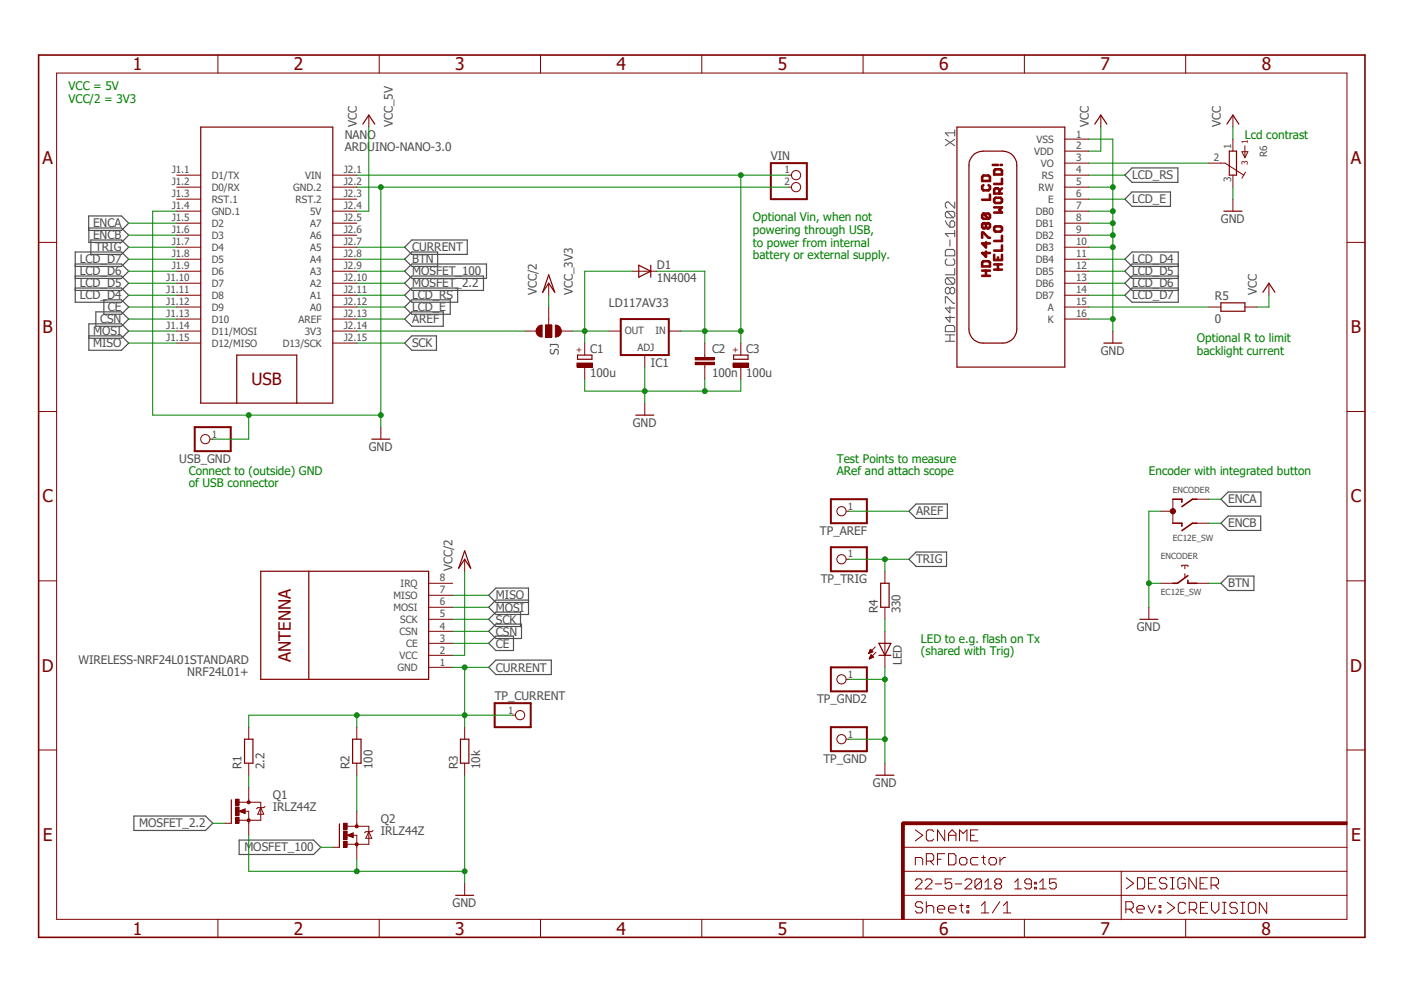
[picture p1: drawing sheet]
<svg xmlns="http://www.w3.org/2000/svg" width="297mm" height="210mm" viewBox="0 0 297 210" stroke-linecap="round" stroke-linejoin="round" font-family="sans-serif">
<path d="M7.9 11.3l281.2 187.3M289.1 11.3l-281.2 187.3" fill="none" stroke="#fff" stroke-width=".21"/>
<g fill="none" stroke="#505050" stroke-width=".21">
<path d="M200 29.5l2 1.3M202 27.5v1.3M202 29.5l-2 1.3M202 28.1h-2l.6 .7M200 46.7l.3 .7 .7 .6M200.3 44.7h1.3l.4 .3v.7l-.4 .4M200.3 52.7h1.3l.4 .4v1h-2v-1zM200.3 54.7l-.3 .4v.7l.3 .3h1.3l.4-.3v-.7l-.4-.4M200.3 58.8h1.3l.4 .3v.7l-.4 .3M200.3 44.7l-.3 .3v.7l.3 .4h1.3M200.3 58.8l-.3 .3v.7l.3 .3h1.3M200.3 58.8l1.3 1.3"/>
<path d="M200.3 44.7l1.3 1.4M201 50.7v1.4M201.3 46.7h.3l.4 .3v.7l-.4 .3h-.6v-1zM202 42.7v1.3l-1.4-1.3h-.3l-.3 .3v.7l.3 .3M202 48.7v1.4M202 56.8v1.3h-2M202 49.4h-2l.6 .7M200 72.2h2M200 70.8h2M200 64.1v-1.3h.3l1.3 1.3h.4M200.3 68.8h1.3l.4 .4v.9h-2v-.9zM201 61.1v.7"/>
<path d="M201 64.8v1.4l-1-1h2M201 66.8v1.4l-1-1.1h2M201 70.8v1.4M201 61.1l.3-.3h.3l.4 .3v.7l-.4 .3h-.3l-.3-.3M201 61.1l-.4-.3h-.3l-.3 .3v.7l.3 .3h.3l.4-.3"/>
</g>
<g fill="none" stroke="#505050" stroke-width=".25">
<path d="M238 37l1.5-1.5h9.7v3.1h-9.7zM15.9 58.4h9.8l1.5 1.5-1.5 1.5h-9.8M15.9 55.8h9.8l1.5 1.6-1.5 1.5h-9.8M15.9 56.3h9.8l1.5-1.5-1.5-1.5h-9.8v10.6h9.8l1.5-1.5-1.5-1.5h-9.8M18.8 48.2h6.9l1.5 1.5-1.5 1.6h-6.9v-5.6h6.9l1.5 1.5-1.5 1.5h-6.9M19.2 50.8h6.5l1.5 1.5-1.5 1.5h-6.5zM85.6 59.9l1.5-1.5h15.2v3h-15.2zM85.6 57.4l1.5-1.6h15.8v3.1h-15.8zM85.6 52.3l1.5-1.5h11.7v3h-11.7zM85.6 54.8l1.5-1.5h5.5v3h-5.5zM238 42.1l1.5-1.5h8.1v3h-8.1zM249.3 58.4h-9.8l-1.5 1.5 1.5 1.5h9.8"/>
<path d="M249.3 55.8h-9.8l-1.5 1.6 1.5 1.5h9.8M249.3 56.3h-9.8l-1.5-1.5 1.5-1.5h9.8v10.6h-9.8l-1.5-1.5 1.5-1.5h9.8M18.8 71h6.9l1.5 1.6-1.5 1.5h-6.9v-5.6h6.9l1.5 1.5-1.5 1.5h-6.9M20.3 66h5.4l1.5 1.5-1.5 1.5h-5.4zM22 63.4h3.7l1.5 1.5-1.5 1.6h-3.7zM85.6 64.9l1.5-1.5h8.1v3.1h-8.1zM85.6 67.5l1.5-1.5h6.7v3h-6.7zM85.6 72.6l1.5-1.6h5.2v3.1h-5.2zM85.6 62.4l1.5-1.5h9.7v3h-9.7zM192.3 118.3l1.5-1.5h6.4v3h-6.4zM192.3 108.1l1.5-1.5h6.6v3h-6.6zM258.3 105.6l1.5-1.5h6.9v3h-6.9z"/>
<path d="M258.3 110.7l1.5-1.6h6.9v3.1h-6.9zM103.4 136.1l1.5-1.6h3.7v3.1h-3.7zM103.4 133.5l1.5-1.5h5.4v3h-5.4zM103.4 131l1.5-1.5h5.2v3h-5.2zM111.8 126.9h-6.9l-1.5 1.5 1.5 1.6h6.9v-5.6h-6.9l-1.5 1.5 1.5 1.5h6.9M258.3 123.4l1.5-1.6h5.5v3.1h-5.5zM103.4 141.1l1.5-1.5h11.7v3.1h-11.7zM28.3 172.6h15.2l1.5 1.5-1.5 1.5h-15.2zM50.6 177.7h15.7l1.6 1.5-1.6 1.5h-15.7z"/>
</g>
<path d="M190.7 174.1h.6v20.3h-.6z" fill-rule="evenodd" fill="#800000"/>
<path d="M190.7 174.1h.6v20.3h-.6z" fill="none" stroke="#800000" stroke-width=".21"/>
<path d="M191 173.8h93.9v.6h-93.9z" fill-rule="evenodd" fill="#800000"/>
<g fill="none" stroke="#800000" stroke-width=".21">
<path d="M12 15.5h272.9v178.9h-272.9zM46.1 11.6v3.9M80.2 11.6v3.9M114.3 11.6v3.9M148.5 11.6v3.9M182.6 11.6v3.9M216.7 11.6v3.9M250.8 11.6v3.9M37.4 37h5.1M37.4 39.6h5.1M70.4 37h5.1M70.4 39.6h5.1"/>
<path d="M78 24.3v2.6M225.3 37h5M225.3 39.6h5M225.3 34.5h5M225.3 32h5M225.3 29.4h5M8.2 51.3h3.8M37.4 42.1h5.1M37.4 44.7h5.1M37.4 47.2h5.1M37.4 49.7h5.1M37.4 52.3h5.1"/>
<path d="M37.4 54.8h5.1M37.4 57.4h5.1M37.4 59.9h5.1M70.4 42.1h5.1M70.4 44.7h5.1M70.4 47.2h5.1M70.4 49.7h5.1M70.4 52.3h5.1M70.4 54.8h5.1M70.4 57.4h5.1M70.4 59.9h5.1M225.3 42.1h5"/>
<path d="M225.3 44.7h5M225.3 47.2h5M225.3 49.7h5M225.3 52.3h5M225.3 54.8h5M225.3 57.4h5M225.3 59.9h5M284.9 51.3h3.9M37.4 62.4h5.1M37.4 64.9h5.1M37.4 67.5h5.1M37.4 70h5.1"/>
<path d="M37.4 72.6h5.1M70.4 62.4h5.1M70.4 64.9h5.1M70.4 67.5h5.1M70.4 70h5.1M70.4 72.6h5.1M225.3 62.4h5M225.3 64.9h5M225.3 67.5h5M8.2 87h3.8M80.6 90.3v2.6M284.9 87h3.9"/>
<path d="M248.1 105.6v5.1M8.2 122.9h3.8M284.9 122.9h3.9M8.2 158.6h3.8M284.9 158.6h3.9M191 173.8h93.9v.6h-93.9zM191 179.2h93.9M193.6 175.5l1.6 1.2-1.6 1.1M197.5 175.9l-.4-.4h-.8l-.3 .4v1.6l.3 .3h.8l.4-.3M199.9 175.5v2.3l-1.6-2.3v2.3M200.7 177.8v-1.5l.7-.8 .8 .8v1.5M200.7 176.7h1.5"/>
<path d="M203 177.8v-2.3l.8 .8 .8-.8v2.3M205.3 176.7h.8M206.9 175.5h-1.6v2.3h1.6M46.1 194.4v3.8M80.2 194.4v3.8M114.3 194.4v3.8M148.5 194.4v3.8M182.6 194.4v3.8M191 189.4h93.9M191 184.3h93.9M193.6 182.9v-1.5h1.2l.4 .3v1.2M193.6 186.2l.4-.3h.7l.3 .3v.4l-1.4 1.4h1.4"/>
<path d="M195.2 191.1l-.4-.4h-.8l-.4 .4v.4l.4 .4h.8l.4 .4v.4l-.4 .4h-.8l-.4-.4M195.7 186.2l.4-.3h.7l.3 .3v.4l-1.4 1.4h1.4M196 182.1h1.1l.4-.4v-.7l-.4-.4h-1.1v2.3M196 190.7v2.4M196 191.9l.3-.4h.8l.4 .4v1.2M196.8 182.1l.7 .8M197.8 186.9h1.4M198.3 192.3h1.6v-.4l-.4-.4h-.8l-.4 .4v.8l.4 .4h.8M198.3 181.7h.8M199.9 180.6h-1.6v2.3M200.7 180.6h1.1l.4 .4v1.5l-.4 .4h-1.1zM200.7 192.3h1.5v-.4l-.4-.4h-.8l-.3 .4v.8l.3 .4h.8"/>
<path d="M201.3 185.9h-1.4v1l.7-.3h.4l.3 .3v.8l-.3 .3h-.7l-.4-.3M202.1 186.9h1.4M203 191.5h.8M203.4 181.4h.8l.4 .3v.8l-.4 .4h-.8l-.4-.4v-.8zM203.4 191.1v1.6l.4 .4M204.1 186.2l.4-.3h.7l.4 .3v.4l-1.5 1.4h1.5M204.6 191.5h.3v.4h-.3zM204.6 192.7h.3v.4h-.3zM206.9 181.4h-1.2l-.4 .3v.8l.4 .4h1.2M207.6 191.5l.8-.8v2.4M207.6 193.1h1.6M207.6 181.4h.8"/>
<path d="M207.6 186.2v1.5l-.3 .3h-.7l-.4-.3M207.6 186.2l-.3-.3h-.7l-.4 .3v1.5M207.6 186.2l-1.4 1.5M208.1 181v1.5l.3 .4M208.4 188h1.4M208.4 186.6l.6-.7v2.1M209.2 181.7l.4-.3h.8l.4 .3v.8l-.4 .4h-.8l-.4-.4zM210.8 186.9l-.4 .4v.4l.4 .3h.7l.4-.3v-.4l-.4-.4M210.8 186.9l-.4-.3v-.4l.4-.3h.7l.4 .3v.4l-.4 .3M210.8 186.9h.7M211.5 190.7l-1.6 2.4M211.5 181.4v1.5"/>
<path d="M212.3 193.1h1.5M212.3 191.5l.8-.8v2.4M212.7 181.4h-.4l-.8 .7M214.7 188h1.4M214.7 186.6l.6-.7v2.1M216.7 194.4v3.8M218.2 186.9h-1.1l-.3-.3v-.4l.3-.3h.7l.4 .3v1.5l-.4 .3h-.7l-.3-.3M218.9 187.7h.3v.3h-.3zM218.9 186.6h.3v.3h-.3zM219.9 188h1.4M219.9 186.6l.7-.7v2.1M223.4 185.9h-1.4v1l.7-.3h.4l.3 .3v.8l-.3 .3h-.7l-.4-.3"/>
<path d="M237.2 184.3v10.2M238.2 192.3h1.2l.3-.4v-.8l-.3-.4h-1.2v2.4M238.3 185.6l1.5 1.2-1.5 1.2M238.9 192.3l.8 .8M240.5 192.3h1.6v-.4l-.4-.4h-.8l-.4 .4v.8l.4 .4h.8M240.6 185.6h1.2l.3 .5v1.5l-.3 .4h-1.2zM242.9 191.5l.7 1.6 .8-1.6M243 186.8h.7M244.5 185.6h-1.5v2.4h1.5M245.2 192.7h.4v.4h-.4zM245.2 191.5h.4v.4h-.4zM246.8 186.1l-.3-.5h-.8l-.4 .5v.3l.4 .4h.8l.3 .4v.4l-.3 .4h-.8l-.4-.4"/>
<path d="M246.9 190.8l1.6 1.2-1.6 1.2M247.6 188h.8M247.6 185.6h.8M248 185.6v2.4M250.7 186.1l-.3-.5h-.8l-.4 .5v1.5l.4 .4h.8l.3-.4v-.8h-.7M250.8 191.2l-.4-.4h-.8l-.3 .4v1.6l.3 .4h.8l.4-.4M250.8 194.4v3.8M251.6 192.4h1.2l.4-.4v-.8l-.4-.4h-1.2v2.4M252.4 192.4l.8 .8M253.1 185.6v2.4l-1.6-2.4v2.4M253.9 186.8h.7M254 192h.7"/>
<path d="M255.4 185.6h-1.5v2.4h1.5M255.5 190.8h-1.5v2.4h1.5M256.2 187.2h1.1l.5-.4v-.7l-.5-.5h-1.1v2.4M256.3 190.8v1.6l.7 .8 .9-.8v-1.6M257 187.2l.8 .8M258.6 190.8h.8M258.6 193.2h.8M259 190.8v2.4M261.7 191.2l-.3-.4h-.8l-.4 .4v.4l.4 .4h.8l.3 .4v.4l-.3 .4h-.8l-.4-.4M262.5 190.8h.8M262.5 193.2h.8M262.9 190.8v2.4"/>
<path d="M264.1 191.2l.4-.4h.8l.3 .4v1.6l-.3 .4h-.8l-.4-.4zM268 190.8v2.4l-1.6-2.4v2.4"/>
</g>
<path d="M192.3 174.1h-1.3v1.3" fill="none" stroke="#800000" stroke-width=".64"/>
<path d="M8.2 11.6h280.6v186.6h-280.6zM248.1 105.6h1.9v.6M248.1 110.7h1.9v.6M253.2 105.6h-.9l-2.3 1.5M253.2 110.7h-.9l-2.3 1.5" fill="none" stroke="#800000" stroke-width=".34"/>
<path d="M42.5 26.9h27.9v58.4h-27.9zM76.8 26.2l1.2-1.9 1.3 1.9M202.4 26.9h22.9v50.7h-22.9zM206.1 32.6l.6-.3 1.2-.3h4.2a2.92 2.92 0 0 1 3 3v34.6a2.92 2.92 0 0 1-3 3h-4.2a2.92 2.92 0 0 1-2.9-3v-34.6a3.2 3.2 0 0 1 1.1-2.4zM50.1 85.3v-10.2h12.7v10.2M78.7 92.9h3.8" fill="none" stroke="#800000" stroke-width=".25"/>
<g fill="none" stroke="#800000" stroke-width=".55">
<path d="M208 37.1h1.1l.3 .3v.9h-1.6v-.9zM208 39.2l-.2 .2v.6l.2 .3h1.1l.3-.3v-.6l-.3-.2M210 34.9h1.1M210.3 36.1l.3-.3h1.1l.3 .3v.8h-1.7zM211.7 34.9h.3M212 37.8v1.1h-1.7M212 39.8l-.6 .6M207.8 58.3h1.6M207.8 57.2h1.6M207.8 50.3v-1.1h.2l1.1 1.1h.3M208 55.2h1.1l.3 .3v.8h-1.6v-.8zM208 45.2h1.1l.3 .3v.5l-.3 .3"/>
<path d="M208 45.2l-.2 .3v.5l.2 .3h1.1M208 45.2l1.1 1.1M208.6 47.5v.5M208.6 51.2v1.1l-.8-.8h1.6M208.6 53.2v1.1l-.8-.8h1.6M208.6 57.2v1.1M208.6 47.5l.3-.3h.2l.3 .3v.5l-.3 .3h-.2l-.3-.3M208.6 47.5l-.3-.3h-.3l-.2 .3v.5l.2 .3h.3l.3-.3M209.4 41.1v1.1h-1.6M210.3 57h1.7M210.3 55.9h1.7M210.3 48.1l.3-.2h1.1l.3 .2v.6l-.3 .3h-1.1l-.3-.3z"/>
<path d="M210.3 53.9v1.1h1.7v-1.1M210.3 43.9h1.7l-.6 .5 .6 .6h-1.7M210.6 41.8h1.1l.3 .3v.6l-.3 .2h-1.1l-.3-.2v-.6zM211.1 54.4v.6M211.1 55.9v1.1M211.4 40.9v-.8l-.3-.3h-.5l-.3 .3v.8h1.7M212 49.9v1.1h-1.7M212 51.9v1.1h-1.7"/>
</g>
<circle cx="248.1" cy="108.1" r=".55" fill="#800000"/>
<g fill="none" stroke="#800000" stroke-width=".21">
<path d="M245.6 108.1h2.5M250 119.8v-.3h1.3v.3M250.7 119.5v.8M253.2 105.6h2.5M253.2 110.7h2.5M90.7 123.4h5.1M90.7 138.6h5.1M90.7 136.1h5.1M90.7 133.5h5.1M90.7 131h5.1M90.7 128.4h5.1M90.7 125.9h5.1"/>
<path d="M245.6 123.4h2.5M250.7 121.3v.8M253.2 123.4h2.5M90.7 141.1h5.1M47.5 174.1h1.4M50.6 169.7h4.6v3.8h-4.6M50.6 171.6l1.3-.5v1zM51.7 171.6h.9v2.5M52.6 169v.7M55.2 170.8l.6 1.4h-1.3zM56 170.6l-.2 .2h-1.3l-.2 .3"/>
<circle cx="248.1" cy="108.1" r=".55"/>
</g>
<path d="M251.3 121.8l-2.2 1.6h-1M251.3 122.7v.7h1.9M51.7 171.3l-.9 .3 .9 .2v-.2h-.2" fill="none" stroke="#800000" stroke-width=".34"/>
<path d="M55.2 120.8h35.5v22.9h-35.5zM65.3 120.8v22.9M48.9 169.2v4.9" fill="none" stroke="#800000" stroke-width=".25"/>
<path d="M52.4 173.3l.2-.2 .2 .2 .2 .2-.2 .2h-.4z" fill-rule="evenodd" fill="#800000"/>
<path d="M52.4 173.3l.2-.2 .2 .2 .2 .2-.2 .2h-.4z" fill="none" stroke="#800000" stroke-width=".21"/>
<path d="M52.4 169.5l.2-.2 .2 .2 .2 .2-.2 .2h-.4z" fill-rule="evenodd" fill="#800000"/>
<path d="M52.4 169.5l.2-.2 .2 .2 .2 .2-.2 .2h-.4z" fill="none" stroke="#800000" stroke-width=".21"/>
<path d="M49.8 172.8h.8v1.3h-.8z" fill-rule="evenodd" fill="#800000"/>
<path d="M49.8 172.8h.8v1.3h-.8z" fill="none" stroke="#800000" stroke-width=".21"/>
<path d="M49.8 169h.8v1.3h-.8z" fill-rule="evenodd" fill="#800000"/>
<path d="M49.8 169h.8v1.3h-.8z" fill="none" stroke="#800000" stroke-width=".21"/>
<path d="M49.8 170.7h.8v1.8h-.8z" fill-rule="evenodd" fill="#800000"/>
<path d="M49.8 170.7h.8v1.8h-.8zM52.6 166.5v2.5M52.6 174.1v2.6M70.4 179.2h1.4M73.4 174.8h4.6v3.8h-4.6M73.4 176.7l1.3-.6v1.1zM74.6 176.7h.9v2.5M75.5 174.1v.7M78 175.9l.7 1.4h-1.3zM78.9 175.6l-.2 .3h-1.3l-.3 .2" fill="none" stroke="#800000" stroke-width=".21"/>
<path d="M71.8 174.2v5" fill="none" stroke="#800000" stroke-width=".25"/>
<path d="M74.6 176.4l-.9 .3 .9 .2v-.2h-.3" fill="none" stroke="#800000" stroke-width=".34"/>
<path d="M75.2 178.4l.3-.2 .2 .2v.4h-.5z" fill-rule="evenodd" fill="#800000"/>
<path d="M75.2 178.4l.3-.2 .2 .2v.4h-.5z" fill="none" stroke="#800000" stroke-width=".21"/>
<path d="M75.2 174.5l.3-.1 .2 .1v.5h-.5z" fill-rule="evenodd" fill="#800000"/>
<path d="M75.2 174.5l.3-.1 .2 .1v.5h-.5z" fill="none" stroke="#800000" stroke-width=".21"/>
<path d="M72.7 177.9h.7v1.3h-.7z" fill-rule="evenodd" fill="#800000"/>
<path d="M72.7 177.9h.7v1.3h-.7z" fill="none" stroke="#800000" stroke-width=".21"/>
<path d="M72.7 174.1h.7v1.3h-.7z" fill-rule="evenodd" fill="#800000"/>
<path d="M72.7 174.1h.7v1.3h-.7z" fill="none" stroke="#800000" stroke-width=".21"/>
<path d="M72.7 175.8h.7v1.7h-.7z" fill-rule="evenodd" fill="#800000"/>
<g fill="none" stroke="#800000" stroke-width=".21">
<path d="M166.9 37h.5M166.9 39.6h.5M232.9 24.3v2.6M260.8 24.3v2.6M116.1 59.9v2.5M260.8 42.1v2.6M268.4 59.9v2.5M128.8 70h2.5M136.4 75.1v2.5M141.5 70h2.5M235.4 70v2.6M255.7 64.9h2.6"/>
<path d="M263.4 64.9h2.5M98.3 118.3v2.5M179 118.3h.6M179 108.1h.6M183.8 138.2h.1M183.8 138.1h.2M183.9 138h.3M183.9 137.9h.5M183.9 139.3h.1M183.9 137.8h.7M183.9 139.2h.2M184 137.7h.5"/>
<path d="M184 139.1h.3M184 137.5h.4M184 139.1h.5M184 139h.7M184.1 137.5h.2M184.1 138.9h.6M184.1 137.4h.1M184.1 138.8h.5M184.1 137.3l.6 .5-.9 .4zM184.1 138.7h.4M184.2 138.6h.2M184.3 138.5l.5 .5-.9 .4z"/>
<path d="M185.2 136.8l-1.4 1.4M185.3 138l-1.4 1.4M187.2 120.8v2.6M187.2 128.4v2.6M187.2 133.5v7.6M243 128.4v2.6M52.6 153.8v2.5M75.5 153.8v2.5M98.3 153.8v2.5M179 143.7h.6M52.6 161.4v2.6M72.7 175.8h.7v1.7h-.7z"/>
<path d="M75.5 161.4v2.6M75.5 171.6v2.5M75.5 179.2v2.5M98.3 161.4v2.6M187.2 161.4v2.6M98.3 186.8v2.6"/>
<circle cx="168.4" cy="39.6" r=".98"/>
<circle cx="168.4" cy="37" r=".98"/>
<circle cx="178" cy="118.3" r=".98"/>
<circle cx="178" cy="108.1" r=".98"/>
<circle cx="178" cy="143.7" r=".98"/>
</g>
<g fill="none" stroke="#800000" stroke-width=".25">
<path d="M231.6 26.2l1.3-1.9 1.2 1.9M259.5 26.2l1.3-1.9 1.3 1.9M116.1 58.1l1.2 3.7-1.2-1.9-1.3 1.9zM258.9 44.7h3.8M233.5 72.6h3.8M258.3 64.1h5.1v1.7h-5.1zM267.2 61.8l1.2-1.9 1.3 1.9M98.3 116.5l1.3 3.7-1.3-1.9-1.3 1.9zM185.9 136.1h2.6l-1.3 2.5zM185.9 138.6h2.6M186.3 123.4h1.8v5h-1.8zM241.1 131h3.8"/>
<path d="M51.7 156.3h1.8v5.1h-1.8zM74.6 156.3h1.8v5.1h-1.8zM97.4 156.3h1.8v5.1h-1.8zM185.3 164h3.8M96.4 189.4h3.8"/>
</g>
<path d="M163.1 34.5h7.6v7.6h-7.6zM131.3 67.5h10.2v7.6h-10.2zM175.8 115.7h7.6v5.1h-7.6zM175.8 105.6h7.6v5.1h-7.6zM175.8 141.1h7.6v5.1h-7.6z" fill="none" stroke="#800000" stroke-width=".42"/>
<path d="M113.8 69.1l.3-.2 .6-.2v2.6a1.25 1.25 0 0 1-1.2-.8 1.25 1.25 0 0 1 .3-1.4z" fill-rule="evenodd" fill="#800000"/>
<path d="M113.8 69.1l.3-.2 .6-.2v2.6a1.25 1.25 0 0 1-1.2-.8 1.25 1.25 0 0 1 .3-1.4z" fill="none" stroke="#800000" stroke-width=".21"/>
<path d="M117.5 68.7a1.27 1.27 0 0 1 1.3 1.3 1.27 1.27 0 0 1-1.3 1.3z" fill-rule="evenodd" fill="#800000"/>
<path d="M115.4 68.7h1.3v2.6h-1.3zM116.1 67.5v1.2M117.5 68.7a1.27 1.27 0 0 1 1.3 1.3 1.27 1.27 0 0 1-1.3 1.3z" fill="none" stroke="#800000" stroke-width=".21"/>
<path d="M115.4 68.7h1.3v2.6h-1.3z" fill-rule="evenodd" fill="#800000"/>
<path d="M111 70h2.5M115.4 68.7h1.3v2.6h-1.3zM116.1 64.9v2.6M118.6 70h2.6M149.1 75.1v.5M149.1 77.1v.5M136.4 85.3v2.5" fill="none" stroke="#800000" stroke-width=".21"/>
<path d="M134.5 87.8h3.8" fill="none" stroke="#800000" stroke-width=".25"/>
<path d="M147.1 76.6h4v.5h-4z" fill-rule="evenodd" fill="#800000"/>
<path d="M147.1 76.6h4v.5h-4z" fill="none" stroke="#800000" stroke-width=".21"/>
<path d="M147.1 75.6h4v.5h-4z" fill-rule="evenodd" fill="#800000"/>
<g fill="none" stroke="#800000" stroke-width=".21">
<path d="M133.9 57.4h5M147.1 75.6h4v.5h-4zM149.1 72.6v2.5M149.1 77.6v2.6M44.4 92.9h.6"/>
<circle cx="43.4" cy="92.9" r=".98"/>
</g>
<path d="M41.2 90.3h7.6v5.1h-7.6z" fill="none" stroke="#800000" stroke-width=".42"/>
<path d="M135.1 56.1l2.6 1.3-2.6 1.2zM137.7 56.1v2.5M122.2 75.1h3v.9h-3z" fill="none" stroke="#800000" stroke-width=".25"/>
<path d="M122 76.8h3.3v.8h-3.3z" fill-rule="evenodd" fill="#800000"/>
<g fill="none" stroke="#800000" stroke-width=".21">
<path d="M255.7 34.5h3.5l3.9 2.5M260.8 29.4v2.6M260.8 37v2.6M262.7 32.1h1.3l-.6 1.3zM263.4 30.8v2.6M263.5 36.4l-.8 1.3M122 76.8h3.3v.8h-3.3zM123.7 72.6v2.5M123.7 77.6v2.6M108.5 151.3h.6M179 156.3h.6"/>
<circle cx="110" cy="151.3" r=".98"/>
<circle cx="178" cy="156.3" r=".98"/>
</g>
<path d="M104.6 148.7h7.7v5.1h-7.7zM175.8 153.8h7.6v5.1h-7.6z" fill="none" stroke="#800000" stroke-width=".42"/>
<path d="M260.1 32h1.5v5h-1.5zM155.2 75.1h3v.9h-3z" fill="none" stroke="#800000" stroke-width=".25"/>
<path d="M155.1 76.8h3.3v.8h-3.3z" fill-rule="evenodd" fill="#800000"/>
<path d="M155.1 76.8h3.3v.8h-3.3zM156.7 72.6v2.5M156.7 77.6v2.6" fill="none" stroke="#800000" stroke-width=".21"/>
<path d="M75.5 39.6h5.1v50.7M37.4 44.7h-5.1v43.1h20.3" fill="none" stroke="#008000" stroke-width=".21"/>
<circle cx="80.6" cy="87.8" r=".51" fill="#008000"/>
<g fill="none" stroke="#008000" stroke-width=".21">
<path d="M80.6 39.6h86.3M52.6 87.8h28"/>
<circle cx="80.6" cy="87.8" r=".51"/>
</g>
<circle cx="80.6" cy="39.6" r=".51" fill="#008000"/>
<g fill="none" stroke="#008000" stroke-width=".21">
<path d="M52.6 87.8v5.1h-7.6"/>
<circle cx="80.6" cy="39.6" r=".51"/>
</g>
<circle cx="52.6" cy="87.8" r=".51" fill="#008000"/>
<g fill="none" stroke="#008000" stroke-width=".21">
<path d="M52.6 176.7v7.6h45.7M75.5 181.7v2.6"/>
<circle cx="52.6" cy="87.8" r=".51"/>
</g>
<circle cx="75.5" cy="184.3" r=".51" fill="#008000"/>
<g fill="none" stroke="#008000" stroke-width=".21">
<path d="M98.3 164v22.8"/>
<circle cx="75.5" cy="184.3" r=".51"/>
</g>
<circle cx="98.3" cy="184.3" r=".51" fill="#008000"/>
<g fill="none" stroke="#008000" stroke-width=".21">
<path d="M245.6 108.1h-2.6v20.3M243 123.4h2.6"/>
<circle cx="98.3" cy="184.3" r=".51"/>
</g>
<circle cx="243" cy="123.4" r=".51" fill="#008000"/>
<g fill="none" stroke="#008000" stroke-width=".21">
<path d="M230.3 29.4h5.1v40.6M230.3 67.5h5.1"/>
<circle cx="243" cy="123.4" r=".51"/>
</g>
<circle cx="235.4" cy="67.5" r=".51" fill="#008000"/>
<g fill="none" stroke="#008000" stroke-width=".21">
<path d="M230.3 39.6h5.1"/>
<circle cx="235.4" cy="67.5" r=".51"/>
</g>
<circle cx="235.4" cy="39.6" r=".51" fill="#008000"/>
<g fill="none" stroke="#008000" stroke-width=".21">
<path d="M230.3 44.7h5.1"/>
<circle cx="235.4" cy="39.6" r=".51"/>
</g>
<circle cx="235.4" cy="44.7" r=".51" fill="#008000"/>
<g fill="none" stroke="#008000" stroke-width=".21">
<path d="M230.3 47.2h5.1"/>
<circle cx="235.4" cy="44.7" r=".51"/>
</g>
<circle cx="235.4" cy="47.2" r=".51" fill="#008000"/>
<g fill="none" stroke="#008000" stroke-width=".21">
<path d="M230.3 49.7h5.1"/>
<circle cx="235.4" cy="47.2" r=".51"/>
</g>
<circle cx="235.4" cy="49.7" r=".51" fill="#008000"/>
<g fill="none" stroke="#008000" stroke-width=".21">
<path d="M230.3 52.3h5.1"/>
<circle cx="235.4" cy="49.7" r=".51"/>
</g>
<circle cx="235.4" cy="52.3" r=".51" fill="#008000"/>
<g fill="none" stroke="#008000" stroke-width=".21">
<path d="M260.8 39.6v2.5M179.6 143.7h7.6M187.2 141.1v20.3"/>
<circle cx="235.4" cy="52.3" r=".51"/>
</g>
<circle cx="187.2" cy="143.7" r=".51" fill="#008000"/>
<g fill="none" stroke="#008000" stroke-width=".21">
<path d="M179.6 156.3h7.6"/>
<circle cx="187.2" cy="143.7" r=".51"/>
</g>
<circle cx="187.2" cy="156.3" r=".51" fill="#008000"/>
<g fill="none" stroke="#008000" stroke-width=".21">
<path d="M136.4 77.6v7.7M123.7 82.7h12.7"/>
<circle cx="187.2" cy="156.3" r=".51"/>
</g>
<circle cx="136.4" cy="82.7" r=".51" fill="#008000"/>
<g fill="none" stroke="#008000" stroke-width=".21">
<path d="M123.7 80.2v2.5M136.4 82.7h20.3M149.1 80.2v2.5"/>
<circle cx="136.4" cy="82.7" r=".51"/>
</g>
<circle cx="149.1" cy="82.7" r=".51" fill="#008000"/>
<g fill="none" stroke="#008000" stroke-width=".21">
<path d="M78 26.9v17.8h-2.5M232.9 26.9v5.1h-2.6M260.8 26.9v2.5M75.5 59.9h10.1M75.5 57.4h10.1M75.5 52.3h10.1M116.1 62.4v2.5M268.4 62.4v2.5h-2.5M156.7 80.2v2.5M98.3 120.8v17.8h-2.5M75.5 153.8v-2.5h22.8v2.5M45 174.1h2.5"/>
<path d="M52.6 164v2.5M67.9 179.2h2.5M75.5 164v7.6"/>
<circle cx="149.1" cy="82.7" r=".51"/>
</g>
<circle cx="75.5" cy="151.3" r=".51" fill="#008000"/>
<g fill="none" stroke="#008000" stroke-width=".21">
<path d="M75.5 151.3h-22.9v2.5M95.8 141.1h2.5v10.2"/>
<circle cx="75.5" cy="151.3" r=".51"/>
</g>
<circle cx="98.3" cy="151.3" r=".51" fill="#008000"/>
<g fill="none" stroke="#008000" stroke-width=".21">
<path d="M98.3 141.1h5.1"/>
<circle cx="98.3" cy="151.3" r=".51"/>
</g>
<circle cx="98.3" cy="141.1" r=".51" fill="#008000"/>
<g fill="none" stroke="#008000" stroke-width=".21">
<path d="M27.2 47.2h10.2M27.2 49.7h10.2M27.2 52.3h10.2M75.5 54.8h10.1M27.2 64.9h10.2M27.2 67.5h10.2M27.2 72.6h10.2M27.2 70h10.2M75.5 72.6h10.1M179.6 118.3h12.7M187.2 118.3v2.5M255.7 105.6h2.6"/>
<path d="M255.7 110.7h2.6M95.8 136.1h7.6M95.8 133.5h7.6M95.8 131h7.6M95.8 128.4h7.6M95.8 125.9h7.6M255.7 123.4h2.6M98.3 151.3h10.2"/>
<circle cx="98.3" cy="141.1" r=".51"/>
</g>
<circle cx="187.2" cy="118.3" r=".51" fill="#008000"/>
<g fill="none" stroke="#008000" stroke-width=".21">
<path d="M75.5 37h91.4M156.7 37v33h-12.7M230.3 37h7.7M230.3 34.5h25.4M27.2 54.8h10.2M27.2 57.4h10.2M27.2 59.9h10.2M230.3 54.8h7.7M230.3 57.4h7.7M230.3 59.9h7.7M230.3 42.1h7.7M27.2 62.4h10.2"/>
<path d="M75.5 62.4h10.1M75.5 67.5h10.1M75.5 64.9h10.1M230.3 62.4h7.7M230.3 64.9h25.4M179.6 108.1h12.7M187.2 131v2.5"/>
<circle cx="187.2" cy="118.3" r=".51"/>
</g>
<circle cx="156.7" cy="37" r=".51" fill="#008000"/>
<g fill="none" stroke="#008000" stroke-width=".21">
<path d="M149.1 70v2.6"/>
<circle cx="156.7" cy="37" r=".51"/>
</g>
<circle cx="149.1" cy="70" r=".51" fill="#008000"/>
<g fill="none" stroke="#008000" stroke-width=".21">
<path d="M138.9 57.4h10.2v12.6M156.7 70v2.6"/>
<circle cx="149.1" cy="70" r=".51"/>
</g>
<circle cx="156.7" cy="70" r=".51" fill="#008000"/>
<g fill="none" stroke="#008000" stroke-width=".21">
<path d="M75.5 70h35.5M121.2 70h7.6"/>
<circle cx="156.7" cy="70" r=".51"/>
</g>
<circle cx="123.7" cy="70" r=".51" fill="#008000"/>
<g fill="none" stroke="#008000" stroke-width=".21">
<path d="M133.9 57.4h-10.2v15.2"/>
<circle cx="123.7" cy="70" r=".51"/>
</g>
<g font-size="3.7" fill="#800000">
<text x="28.1" y="14.9">1</text>
<text x="62.2" y="14.9">2</text>
<text x="96.3" y="14.9">3</text>
<text x="130.4" y="14.9">4</text>
<text x="164.5" y="14.9">5</text>
<text x="198.7" y="14.9">6</text>
<text x="232.8" y="14.9">7</text>
<text x="266.9" y="14.9">8</text>
<text x="9" y="34.7">A</text>
<text x="285.7" y="34.7">A</text>
<text x="9" y="70.4">B</text>
<text x="285.8" y="70.4">B</text>
<text x="9" y="106.3">C</text>
<text x="285.7" y="106.3">C</text>
<text x="8.8" y="142.1">D</text>
<text x="285.6" y="142.1">D</text>
<text x="9.1" y="177.8">E</text>
<text x="285.8" y="177.8">E</text>
<text x="28.1" y="197.7">1</text>
<text x="62.2" y="197.7">2</text>
<text x="96.3" y="197.7">3</text>
<text x="130.4" y="197.7">4</text>
<text x="164.5" y="197.7">5</text>
<text x="198.7" y="197.7">6</text>
<text x="232.8" y="197.7">7</text>
<text x="266.9" y="197.7">8</text>
</g>
<g font-size="3.6" fill="#800000">
<text x="53.2" y="81.5">USB</text>
<text x="61.5" y="140" transform="rotate(-90 61.5 140)">ANTENNA</text>
</g>
<g font-size="2.5" fill="#008000">
<text x="14.5" y="19.1">VCC = 5V</text>
<text x="14.5" y="21.8">VCC/2 = 3V3</text>
<text x="263.4" y="29.4">Lcd contrast</text>
<text x="159.3" y="46.8">Optional Vin, when not</text>
<text x="159.3" y="49.5">powering through USB,</text>
<text x="159.3" y="52.2">to power from internal</text>
<text x="159.3" y="54.8">battery or external supply.</text>
<text x="253.2" y="72.4">Optional R to limit</text>
<text x="253.2" y="75.1">backlight current</text>
<text x="39.9" y="100.4">Connect to (outside) GND</text>
<text x="177" y="97.8">Test Points to measure</text>
<text x="177" y="100.5">ARef and attach scope</text>
<text x="243" y="100.5">Encoder with integrated button</text>
<text x="39.9" y="103">of USB connector</text>
<text x="194.8" y="135.9">LED to e.g. flash on Tx</text>
<text x="194.8" y="138.6">(shared with Trig)</text>
</g>
<g font-size="2.5" fill="#505050">
<text x="72.9" y="29.4">NANO</text>
<text x="75.5" y="26.9" transform="rotate(-90 75.5 26.9)">VCC</text>
<text x="83.1" y="26.9" transform="rotate(-90 83.1 26.9)">VCC_5V</text>
<text x="230.3" y="26.9" transform="rotate(-90 230.3 26.9)">VCC</text>
<text x="258.3" y="26.9" transform="rotate(-90 258.3 26.9)">VCC</text>
<text x="72.9" y="32">ARDUINO-NANO-3.0</text>
<text x="163.1" y="33.9">VIN</text>
<text x="239.5" y="37.9">LCD_RS</text>
<text x="239.5" y="43">LCD_E</text>
<text x="258.3" y="47.2">GND</text>
<text x="19.7" y="48.1">ENCA</text>
<text x="19.7" y="50.6">ENCB</text>
<text x="20.1" y="53.2">TRIG</text>
<text x="87.2" y="53.2">CURRENT</text>
<text x="16.9" y="55.7">LCD_D7</text>
<text x="16.9" y="58.3">LCD_D6</text>
<text x="87.2" y="58.3">MOSFET_100</text>
<text x="87.2" y="55.7">BTN</text>
<text x="138.9" y="59.6">1N4004</text>
<text x="138.9" y="56.9">D1</text>
<text x="239.5" y="58.3">LCD_D5</text>
<text x="239.5" y="55.7">LCD_D4</text>
<text x="16.9" y="60.8">LCD_D5</text>
<text x="16.9" y="63.3">LCD_D4</text>
<text x="22.8" y="65.9">CE</text>
<text x="87.2" y="60.8">MOSFET_2.2</text>
<text x="87.2" y="63.3">LCD_RS</text>
<text x="87.2" y="65.8">LCD_E</text>
<text x="113.5" y="62.4" transform="rotate(-90 113.5 62.4)">VCC/2</text>
<text x="121.2" y="62.4" transform="rotate(-90 121.2 62.4)">VCC_3V3</text>
<text x="128.8" y="65">LD117AV33</text>
<text x="239.5" y="63.3">LCD_D7</text>
<text x="239.5" y="60.8">LCD_D6</text>
<text x="257" y="63.5">R5</text>
<text x="265.9" y="62.4" transform="rotate(-90 265.9 62.4)">VCC</text>
<text x="19.7" y="70.9">MOSI</text>
<text x="21.2" y="68.4">CSN</text>
<text x="87.2" y="68.4">AREF</text>
<text x="257" y="68.2">0</text>
<text x="19.7" y="73.4">MISO</text>
<text x="87.2" y="73.4">SCK</text>
<text x="118.2" y="75" transform="rotate(-90 118.2 75)">SJ</text>
<text x="124.8" y="74.6">C1</text>
<text x="137.7" y="77.6">IC1</text>
<text x="150.6" y="74.7">C2</text>
<text x="157.9" y="74.6">C3</text>
<text x="232.9" y="75.1">GND</text>
<text x="124.8" y="79.7">100u</text>
<text x="150.6" y="79.8">100n</text>
<text x="157.9" y="79.7">100u</text>
<text x="78" y="95.4">GND</text>
<text x="133.9" y="90.3">GND</text>
<text x="37.9" y="97.8">USB_GND</text>
<text x="259.8" y="106.5">ENCA</text>
<text x="173.4" y="113.1">TP_AREF</text>
<text x="193.8" y="109">AREF</text>
<text x="259.8" y="111.6">ENCB</text>
<text x="193.8" y="119.2">TRIG</text>
<text x="95.8" y="120.8" transform="rotate(-90 95.8 120.8)">VCC/2</text>
<text x="173.6" y="123.2">TP_TRIG</text>
<text x="259.8" y="124.2">BTN</text>
<text x="104.9" y="131.9">SCK</text>
<text x="104.9" y="129.3">MOSI</text>
<text x="104.9" y="126.8">MISO</text>
<text x="185.7" y="129.7" transform="rotate(-90 185.7 129.7)">R4</text>
<text x="190.5" y="129.7" transform="rotate(-90 190.5 129.7)">330</text>
<text x="104.9" y="137">CE</text>
<text x="104.9" y="134.4">CSN</text>
<text x="240.5" y="133.5">GND</text>
<text x="16.6" y="140.4">WIRELESS-NRF24L01STANDARD</text>
<text x="39.6" y="142.9">NRF24L01+</text>
<text x="104.9" y="142">CURRENT</text>
<text x="190.8" y="140.6" transform="rotate(-90 190.8 140.6)">LED</text>
<text x="104.6" y="148.1">TP_CURRENT</text>
<text x="172.8" y="148.6">TP_GND2</text>
<text x="174.2" y="161.3">TP_GND</text>
<text x="51.1" y="162.7" transform="rotate(-90 51.1 162.7)">R1</text>
<text x="55.9" y="162.7" transform="rotate(-90 55.9 162.7)">2.2</text>
<text x="74" y="162.7" transform="rotate(-90 74 162.7)">R2</text>
<text x="78.8" y="162.7" transform="rotate(-90 78.8 162.7)">100</text>
<text x="96.8" y="162.7" transform="rotate(-90 96.8 162.7)">R3</text>
<text x="101.6" y="162.7" transform="rotate(-90 101.6 162.7)">10k</text>
<text x="184.7" y="166.5">GND</text>
<text x="57.7" y="171.6">IRLZ44Z</text>
<text x="57.7" y="169">Q1</text>
<text x="29.4" y="175">MOSFET_2.2</text>
<text x="80.6" y="176.7">IRLZ44Z</text>
<text x="80.6" y="174.1">Q2</text>
<text x="51.7" y="180.1">MOSFET_100</text>
<text x="95.8" y="191.9">GND</text>
</g>
<g font-size="2.1" fill="#505050">
<text x="227.6" y="29.1">1</text>
<text x="218.8" y="32.7">VDD</text>
<text x="219.3" y="30.2">VSS</text>
<text x="220.2" y="35.3">VO</text>
<text x="227.6" y="34.1">3</text>
<text x="227.6" y="31.6">2</text>
<text x="256.8" y="34.1">2</text>
<text x="260.5" y="31.6" transform="rotate(-90 260.5 31.6)">1</text>
<text x="268.1" y="33.1" transform="rotate(-90 268.1 33.1)">R6</text>
<text x="36.3" y="36.7">J1.1</text>
<text x="36.3" y="39.2">J1.2</text>
<text x="36.3" y="41.7">J1.3</text>
<text x="44.8" y="37.8">D1/TX</text>
<text x="44.8" y="40.3">D0/RX</text>
<text x="62" y="40.3">GND.2</text>
<text x="64.6" y="37.8">VIN</text>
<text x="72.7" y="36.7">J2.1</text>
<text x="72.7" y="39.2">J2.2</text>
<text x="72.7" y="41.7">J2.3</text>
<text x="165.9" y="36.7">1</text>
<text x="165.9" y="39.2">2</text>
<text x="219.7" y="40.3">RW</text>
<text x="220.4" y="37.8">RS</text>
<text x="227.6" y="41.7">6</text>
<text x="227.6" y="39.2">5</text>
<text x="227.6" y="36.7">4</text>
<text x="260.5" y="38.5" transform="rotate(-90 260.5 38.5)">3</text>
<text x="36.3" y="44.3">J1.4</text>
<text x="36.3" y="46.8">J1.5</text>
<text x="44.8" y="42.9">RST.1</text>
<text x="44.8" y="45.4">GND.1</text>
<text x="44.8" y="48">D2</text>
<text x="62.5" y="42.9">RST.2</text>
<text x="65.6" y="45.4">5V</text>
<text x="65.6" y="48">A7</text>
<text x="72.7" y="44.3">J2.4</text>
<text x="72.7" y="46.8">J2.5</text>
<text x="219.1" y="48">DB1</text>
<text x="219.1" y="45.4">DB0</text>
<text x="221.7" y="42.9">E</text>
<text x="227.6" y="46.8">8</text>
<text x="227.6" y="44.3">7</text>
<text x="36.3" y="49.4">J1.6</text>
<text x="36.3" y="51.9">J1.7</text>
<text x="44.8" y="50.5">D3</text>
<text x="44.8" y="53">D4</text>
<text x="65.6" y="50.5">A6</text>
<text x="65.6" y="53">A5</text>
<text x="72.7" y="49.4">J2.6</text>
<text x="72.7" y="51.9">J2.7</text>
<text x="219.1" y="53">DB3</text>
<text x="219.1" y="50.5">DB2</text>
<text x="227.6" y="51.9">10</text>
<text x="227.6" y="49.4">9</text>
<text x="35.2" y="59.5">J1.10</text>
<text x="36.3" y="54.4">J1.8</text>
<text x="36.3" y="57">J1.9</text>
<text x="44.8" y="55.6">D5</text>
<text x="44.8" y="58.1">D6</text>
<text x="65.6" y="55.6">A4</text>
<text x="65.6" y="58.1">A3</text>
<text x="72.7" y="54.4">J2.8</text>
<text x="72.7" y="57">J2.9</text>
<text x="72.7" y="59.5">J2.10</text>
<text x="219.1" y="58.1">DB5</text>
<text x="219.1" y="55.6">DB4</text>
<text x="227.6" y="59.5">13</text>
<text x="227.6" y="57">12</text>
<text x="227.6" y="54.4">11</text>
<text x="35.2" y="62.1">J1.11</text>
<text x="35.2" y="64.6">J1.12</text>
<text x="44.8" y="60.7">D7</text>
<text x="44.8" y="63.2">D8</text>
<text x="44.8" y="65.7">D9</text>
<text x="65.6" y="60.7">A2</text>
<text x="65.6" y="63.2">A1</text>
<text x="65.6" y="65.7">A0</text>
<text x="72.7" y="62.1">J2.11</text>
<text x="72.7" y="64.6">J2.12</text>
<text x="219.1" y="63.2">DB7</text>
<text x="219.1" y="60.7">DB6</text>
<text x="221.7" y="65.7">A</text>
<text x="227.6" y="64.6">15</text>
<text x="227.6" y="62.1">14</text>
<text x="35.2" y="67.1">J1.13</text>
<text x="35.2" y="69.7">J1.14</text>
<text x="44.8" y="68.2">D10</text>
<text x="44.8" y="70.8">D11/MOSI</text>
<text x="63.2" y="68.2">AREF</text>
<text x="64.5" y="70.8">3V3</text>
<text x="72.7" y="67.1">J2.13</text>
<text x="72.7" y="69.7">J2.14</text>
<text x="132.2" y="70.7">OUT</text>
<text x="138.6" y="70.7">IN</text>
<text x="221.7" y="68.2">K</text>
<text x="227.6" y="67.1">16</text>
<text x="35.2" y="72.2">J1.15</text>
<text x="44.8" y="73.3">D12/MISO</text>
<text x="59.8" y="73.3">D13/SCK</text>
<text x="72.7" y="72.2">J2.15</text>
<text x="134.8" y="74.3">ADJ</text>
<text x="44.8" y="92.5">1</text>
<text x="179.4" y="107.8">1</text>
<text x="179.4" y="117.9">1</text>
<text x="84.8" y="124.1">IRQ</text>
<text x="93" y="125.5">7</text>
<text x="93" y="123">8</text>
<text x="83.2" y="129.2">MOSI</text>
<text x="83.2" y="126.7">MISO</text>
<text x="84.7" y="131.7">SCK</text>
<text x="93" y="130.6">5</text>
<text x="93" y="128.1">6</text>
<text x="84.5" y="134.3">CSN</text>
<text x="85.9" y="136.8">CE</text>
<text x="93" y="135.7">3</text>
<text x="93" y="133.1">4</text>
<text x="84.1" y="141.9">GND</text>
<text x="84.5" y="139.4">VCC</text>
<text x="93" y="140.8">1</text>
<text x="93" y="138.2">2</text>
<text x="179.4" y="143.3">1</text>
<text x="107.5" y="150.9">1</text>
<text x="179.4" y="156">1</text>
</g>
<g font-size="1.8" fill="#800000">
<text x="264" y="35" transform="rotate(-90 264 35)">3</text>
<text x="264" y="30.5" transform="rotate(-90 264 30.5)">1</text>
<text x="123.1" y="74.7" transform="rotate(-90 123.1 74.7)">+</text>
<text x="156.1" y="74.7" transform="rotate(-90 156.1 74.7)">+</text>
</g>
<g font-size="1.8" fill="#505050">
<text x="248.1" y="104.3">ENCODER</text>
<text x="245.6" y="118.3">ENCODER</text>
<text x="248.1" y="114.5">EC12E_SW</text>
<text x="245.6" y="125.9">EC12E_SW</text>
</g>
</svg>
